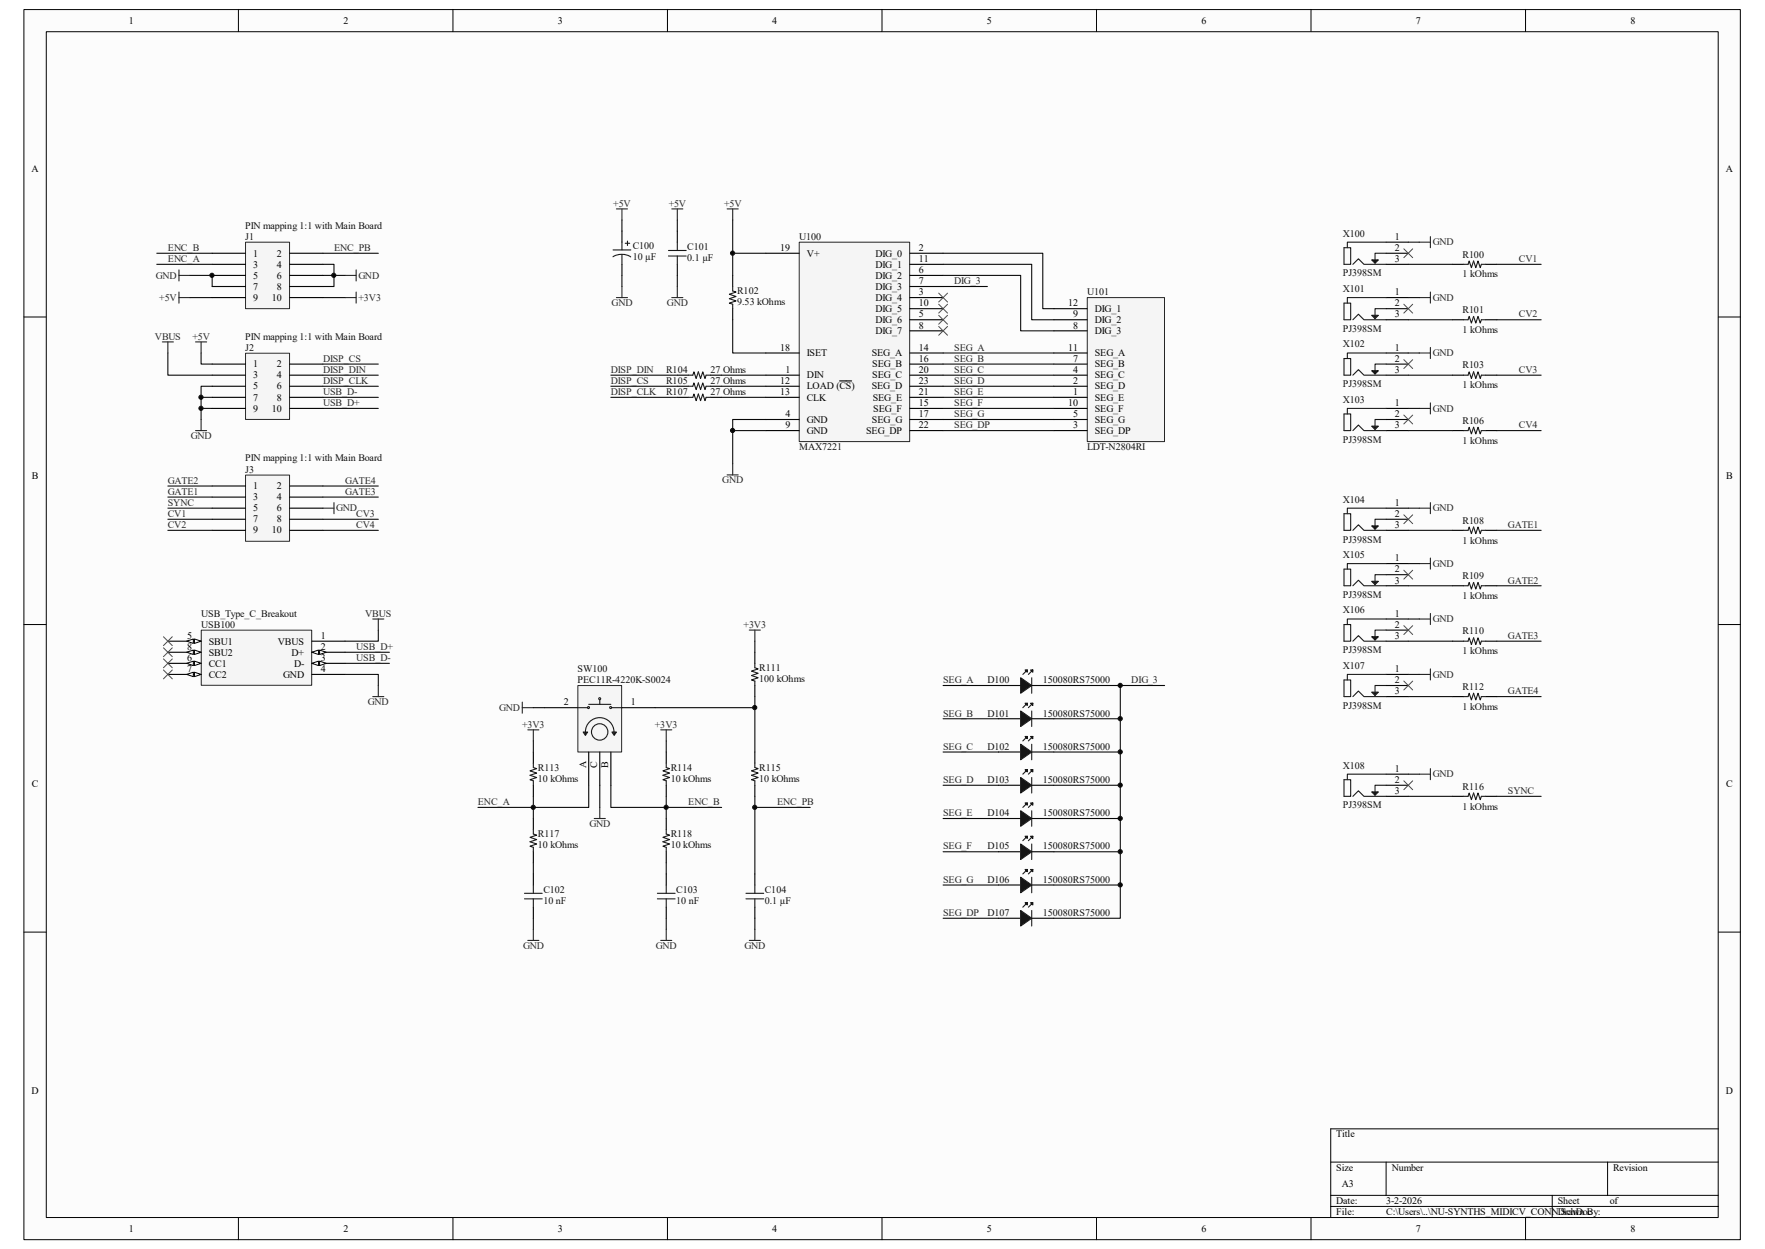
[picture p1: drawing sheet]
<svg xmlns="http://www.w3.org/2000/svg" width="297mm" height="210mm" viewBox="0 0 297 210" stroke-linecap="round" stroke-linejoin="round" font-family="sans-serif">
<path d="M4.1 1.7h288.8v206.7h-288.8z" fill="#fcfcfc"/>
<path d="M4 1.6h288.9v206.8h-288.9z" fill="none" stroke="#000" stroke-width=".17"/>
<path d="M7.8 5.4h281.3v199.3h-281.3z" fill="#fcfcfc"/>
<g fill="none" stroke="#000" stroke-width=".17">
<path d="M7.8 5.3h281.3v199.4h-281.3zM40.1 1.6v3.7M76.2 1.6v3.7M112.3 1.6v3.7M148.4 1.6v3.7M184.5 1.6v3.7M220.6 1.6v3.7M256.7 1.6v3.7M4 53.3h3.7M289.2 53.3h3.7M4 105h3.7M289.2 105h3.7"/>
<path d="M4 156.7h3.7M289.2 156.7h3.7M223.9 195.4h65.3M233.3 195.4v5.6M270.5 195.4v5.6M289.2 189.8h-65.3v14.9M40.1 204.7v3.7M76.2 204.7v3.7M112.3 204.7v3.7M148.4 204.7v3.7M184.5 204.7v3.7M220.6 204.7v3.7"/>
<path d="M223.9 201h65.3M223.9 202.9h65.3M256.7 204.7v3.7M261.2 201v3.7"/>
</g>
<path d="M233.3 40.7h3.7M233.3 44.4h3.7M233.3 42.6h3.7" fill="none" stroke="#000" stroke-width=".19"/>
<path d="M226.2 41.7h1.1v2.7h-1.1zM227.7 44.4l.9-.9 .9 .9h3.8M233.3 40.7h-6.6v1M233.3 42.6h-1.9v1.7" fill="none" stroke="#1c1c1c" stroke-width=".19"/>
<path d="M230.8 43.7h1.1l-.5 .6z" fill="#1c1c1c" stroke="#1c1c1c" stroke-width=".19"/>
<path d="M183 50.1h13v24.2h-13z" fill="#f5f5f5"/>
<path d="M183 50h13v24.3h-13z" fill="none" stroke="#262626" stroke-width=".17"/>
<g fill="none" stroke="#000" stroke-width=".19">
<path d="M177.3 59.4h5.6M177.3 51.9h5.6M177.3 53.8h5.6M177.3 55.6h5.6M233.3 59.4h3.7M233.3 51.9h3.7M233.3 53.8h3.7M233.3 50h3.7M177.3 72.4h5.6M177.3 70.5h5.6M177.3 68.7h5.6M177.3 66.8h5.6"/>
<path d="M177.3 64.9h5.6M177.3 63.1h5.6M177.3 61.2h5.6M233.3 72.4h3.7M233.3 70.5h3.7M233.3 68.7h3.7M233.3 63.1h3.7M233.3 61.2h3.7M233.3 85.4h3.7M233.3 89.2h3.7M233.3 87.3h3.7M233.3 94.8h3.7"/>
<path d="M233.3 98.5h3.7M233.3 96.6h3.7M233.3 104.1h3.7M233.3 107.8h3.7M233.3 105.9h3.7M233.3 113.4h3.7M233.3 117.1h3.7M233.3 115.3h3.7M233.3 130.2h3.7M233.3 133.9h3.7M233.3 132h3.7"/>
</g>
<g fill="none" stroke="#1c1c1c" stroke-width=".19">
<path d="M226.2 51h1.1v2.8h-1.1zM227.7 53.8l.9-1 .9 1h3.8M233.3 59.4h-6.6v.9M233.3 50h-6.6v1M233.3 51.9h-1.9v1.7M226.2 60.3h1.1v2.8h-1.1zM226.2 69.6h1.1v2.8h-1.1zM227.7 63.1l.9-.9 .9 .9h3.8M227.7 72.4l.9-.9 .9 .9h3.8M233.3 61.2h-1.9v1.7M233.3 68.7h-6.6v.9M233.3 70.5h-1.9v1.7"/>
<path d="M226.2 86.4h1.1v2.8h-1.1zM226.2 95.7h1.1v2.8h-1.1zM227.7 89.2l.9-1 .9 1h3.8M227.7 98.5l.9-.9 .9 .9h3.8M233.3 85.4h-6.6v1M233.3 87.3h-1.9v1.7M233.3 94.8h-6.6v.9M233.3 96.6h-1.9v1.7M226.2 105h1.1v2.8h-1.1zM226.2 114.3h1.1v2.8h-1.1zM227.7 107.8l.9-.9 .9 .9h3.8M227.7 117.1l.9-.9 .9 .9h3.8"/>
<path d="M233.3 104.1h-6.6v.9M233.3 105.9h-1.9v1.7M233.3 113.4h-6.6v.9M233.3 115.3h-1.9v1.6M226.2 131.1h1.1v2.8h-1.1zM227.7 133.9l.9-.9 .9 .9h3.8M233.3 130.2h-6.6v.9M233.3 132h-1.9v1.7"/>
</g>
<g fill="#1c1c1c" stroke="#1c1c1c" stroke-width=".19">
<path d="M230.8 62.3h1.1l-.5 .6z"/>
<path d="M230.8 71.7h1.1l-.5 .5z"/>
<path d="M230.8 88.4h1.1l-.5 .6z"/>
<path d="M230.8 97.7h1.1l-.5 .6z"/>
<path d="M230.8 107.1h1.1l-.5 .5z"/>
<path d="M230.8 116.4h1.1l-.5 .5z"/>
<path d="M230.8 133.2h1.1l-.5 .5z"/>
<path d="M230.8 53h1.1l-.5 .6z"/>
</g>
<path d="M134.5 40.8h18.6v33.5h-18.6z" fill="#f5f5f5"/>
<path d="M134.5 40.7h18.6v33.6h-18.6z" fill="none" stroke="#262626" stroke-width=".17"/>
<g fill="none" stroke="#000" stroke-width=".19">
<path d="M128.9 42.6h5.6M128.9 59.4h5.6M153.1 55.6h5.6M153.1 53.8h5.6M153.1 51.9h5.6M153.1 50h5.6M153.1 48.2h5.6M153.1 46.3h5.6M153.1 44.4h5.6M153.1 42.6h5.6M153.1 59.4h5.6M128.9 72.4h5.6"/>
<path d="M128.9 70.5h5.6M128.9 66.8h5.6M128.9 64.9h5.6M128.9 63.1h5.6M141.3 64.1h2M153.1 72.4h5.6M153.1 70.5h5.6M153.1 68.7h5.6M153.1 66.8h5.6M153.1 64.9h5.6M153.1 63.1h5.6M153.1 61.2h5.6"/>
</g>
<path d="M33.9 106h18.6v9.2h-18.6z" fill="#f5f5f5"/>
<path d="M33.9 106h18.6v9.2h-18.6z" fill="none" stroke="#262626" stroke-width=".17"/>
<path d="M28.2 111.5h5.6" fill="none" stroke="#000" stroke-width=".19"/>
<g fill="#fcfcfc" stroke="#000" stroke-width=".17">
<path d="M32.7 111.2l1.1 .3-1.1 .4z"/>
<path d="M31.4 111.5l1.1-.3v.7z"/>
</g>
<path d="M28.2 107.8h5.6" fill="none" stroke="#000" stroke-width=".19"/>
<g fill="#fcfcfc" stroke="#000" stroke-width=".17">
<path d="M32.7 107.4l1.1 .4-1.1 .4z"/>
<path d="M31.4 107.8l1.1-.4v.8z"/>
</g>
<path d="M28.2 109.7h5.6M52.5 107.8h5.6" fill="none" stroke="#000" stroke-width=".19"/>
<g fill="#fcfcfc" stroke="#000" stroke-width=".17">
<path d="M32.7 109.3l1.1 .4-1.1 .3z"/>
<path d="M31.4 109.7l1.1-.4v.7z"/>
</g>
<path d="M52.5 111.5h5.6" fill="none" stroke="#000" stroke-width=".19"/>
<g fill="#fcfcfc" stroke="#000" stroke-width=".17">
<path d="M52.5 111.5l1.1-.3v.7z"/>
<path d="M53.8 111.2l1.1 .3-1.1 .4z"/>
</g>
<path d="M52.5 109.7h5.6" fill="none" stroke="#000" stroke-width=".19"/>
<g fill="#fcfcfc" stroke="#000" stroke-width=".17">
<path d="M52.5 109.7l1.1-.4v.7z"/>
<path d="M53.8 109.3l1.1 .4-1.1 .3z"/>
</g>
<path d="M28.2 113.4h5.6" fill="none" stroke="#000" stroke-width=".19"/>
<g fill="#fcfcfc" stroke="#000" stroke-width=".17">
<path d="M32.7 113l1.1 .4-1.1 .4z"/>
<path d="M31.4 113.4l1.1-.4v.8z"/>
</g>
<path d="M123.3 46.3v1.9M123.3 51.9v1.9M52.5 113.4h5.6M127 109.7v1.8M127 115.3v1.8M127 126.4v1.9M127 132v1.9" fill="none" stroke="#000" stroke-width=".19"/>
<path d="M123.3 48.2v.7l.6 .2-1.2 .4 1.2 .4-1.2 .3 1.2 .4-1.2 .4 .6 .2v.7M127 111.5v.8l.6 .2-1.1 .3 1.1 .4-1.1 .4 1.1 .4-1.1 .3 .5 .2v.8M127 128.3v.8l.6 .1-1.1 .4 1.1 .4-1.1 .4 1.1 .3-1.1 .4 .5 .2v.7" fill="none" stroke="#1c1c1c" stroke-width=".19"/>
<path d="M122.4 35.1h1.8M123.3 35.1v1.9M122.4 79.9h1.8M123.3 78v1.9" fill="none" stroke="#262626" stroke-width=".19"/>
<path d="M97.3 115.3h7.3v11.1h-7.3z" fill="#f5f5f5"/>
<path d="M97.2 115.3h7.4v11.1h-7.4z" fill="none" stroke="#262626" stroke-width=".17"/>
<g fill="none" stroke="#000" stroke-width=".19">
<path d="M104.7 38.9v1.8M114 38.9v1.8M104.7 44.4v1.9M114 44.4v1.9M244.4 44.4h1.9M244.4 53.8h1.9M250 44.4h1.9M250 53.8h1.9M114 63.1h1.8M114 64.9h1.8M114 66.8h1.8M119.6 63.1h1.8"/>
<path d="M119.6 64.9h1.8M119.6 66.8h1.8M244.4 63.1h1.9M244.4 72.4h1.9M250 63.1h1.9M250 72.4h1.9M244.4 89.2h1.9M244.4 98.5h1.9M250 89.2h1.9M250 98.5h1.9M91.6 119h5.6M104.7 119h5.5"/>
<path d="M244.4 107.8h1.9M244.4 117.1h1.9M250 107.8h1.9M250 117.1h1.9M89.7 126.4v1.9M89.7 132v1.9M89.7 137.6v1.9M99.1 126.4v5.6M100.9 126.4v5.6M102.8 126.4v5.6M112.1 126.4v1.9M112.1 132v1.9"/>
<path d="M112.1 137.6v1.9M244.4 133.9h1.9M250 133.9h1.9M89.7 143.2v1.9M89.7 146.9v1.9M89.7 152.5v1.9M112.1 143.2v1.9M112.1 146.9v1.9M112.1 152.5v1.9M127 146.9v1.9M127 152.5v1.9"/>
</g>
<g fill="none" stroke="#1c1c1c" stroke-width=".19">
<path d="M103.2 43.2a2.89 2.89 0 0 1 2.9 0M103.2 42h3M104.7 40.7v1.3M104.7 42.8v1.6M105.2 40.9h.8M105.6 40.5v.8M112.5 42.1h3M112.5 43.1h3M114 40.7v1.4M114 43.1v1.3M246.3 44.4h.7l.2-.5 .4 1.1 .4-1.1 .3 1.1 .4-1.1 .4 1.1 .2-.6h.7M246.3 53.8h.7l.2-.6 .4 1.1 .4-1.1 .3 1.1 .4-1.1 .4 1.1 .2-.5h.7"/>
<path d="M115.8 63.1h.8l.2-.6 .3 1.1 .4-1.1 .4 1.1 .4-1.1 .3 1.1 .2-.5h.8M115.8 64.9h.8l.2-.5 .3 1.1 .4-1.1 .4 1.1 .4-1.1 .3 1.1 .2-.6h.8M115.8 66.8h.8l.2-.5 .3 1.1 .4-1.1 .4 1.1 .4-1.1 .3 1.1 .2-.6h.8M246.3 63.1h.7l.2-.6 .4 1.1 .4-1.1 .3 1.1 .4-1.1 .4 1.1 .2-.5h.7M246.3 72.4h.7l.2-.6 .4 1.2 .4-1.2 .3 1.2 .4-1.2 .4 1.2 .2-.6h.7M246.3 89.2h.7l.2-.6 .4 1.1 .4-1.1 .3 1.1 .4-1.1 .4 1.1 .2-.5h.7M246.3 98.5h.7l.2-.6 .4 1.2 .4-1.2 .3 1.2 .4-1.2 .4 1.2 .2-.6h.7M97.2 119h1.7M99.1 118.4h3.7M100.9 117.7v.7M103 119h1.7M246.3 107.8h.7l.2-.5 .4 1.1 .4-1.1 .3 1.1 .4-1.1 .4 1.1 .2-.6h.7"/>
<path d="M246.3 117.1h.7l.2-.5 .4 1.1 .4-1.1 .3 1.1 .4-1.1 .4 1.1 .2-.6h.7M89.7 128.3v.8l.6 .1-1.1 .4 1.1 .4-1.1 .4 1.1 .3-1.1 .4 .5 .2v.7M89.7 139.5v.7l.6 .2-1.1 .4 1.1 .4-1.1 .3 1.1 .4-1.1 .4 .5 .2v.7M98.5 123.1a2.41 2.41 0 0 1 2.4-2.4 2.41 2.41 0 0 1 2.4 2.4M112.1 128.3v.8l.6 .1-1.1 .4 1.1 .4-1.1 .4 1.1 .3-1.1 .4 .5 .2v.7M112.1 139.5v.7l.6 .2-1.1 .4 1.1 .4-1.1 .3 1.1 .4-1.1 .4 .5 .2v.7M246.3 133.9h.7l.2-.6 .4 1.2 .4-1.2 .3 1.2 .4-1.2 .4 1.2 .2-.6h.7M88.3 150.2h2.9M88.3 151.1h2.9M89.7 148.8v1.4M89.7 151.1v1.4M110.6 150.2h3"/>
<path d="M110.6 151.1h3M112.1 148.8v1.4M112.1 151.1v1.4M125.5 150.2h3M125.5 151.1h3M127 148.8v1.4M127 151.1v1.4"/>
<circle cx="99" cy="119" r=".17"/>
<circle cx="100.9" cy="117.5" r=".17"/>
<circle cx="102.8" cy="119" r=".17"/>
<circle cx="100.9" cy="123.1" r="1.38"/>
</g>
<g fill="#1c1c1c" stroke="#1c1c1c" stroke-width=".19">
<path d="M103 123.1h.7l-.3 .6z"/>
<path d="M98.1 123.1h.8l-.4 .6z"/>
</g>
<g fill="none" stroke="#262626" stroke-width=".19">
<path d="M103.7 35.1h1.9M104.7 35.1v1.9M113 35.1h1.9M114 35.1v1.9M240.7 39.8v1.9M27.3 57.5h1.9M28.2 57.5v1.9M30.1 50h1.9M30.1 45.4v1.8M30.1 49.1v1.9M30.1 46.3h1.9M32.9 57.5h1.9"/>
<path d="M33.8 57.5v1.9M58.1 50h1.8M58.1 46.3h1.8M59.9 45.4v1.8M59.9 49.1v1.9M103.7 50h1.9M104.7 48.2v1.8M113 50h1.9M114 48.2v1.8M238.8 59.4h1.9M238.8 50h1.9M238.8 40.7h1.9"/>
<path d="M240.7 49.1v1.9M240.7 58.4v1.9M32.9 72.4h1.9M33.8 70.5v1.9M238.8 68.7h1.9M240.7 67.7v1.9M54.3 85.4h1.9M56.2 84.5v1.9M238.8 85.4h1.9M238.8 94.8h1.9M240.7 84.5v1.9M240.7 93.8v1.9"/>
<path d="M62.7 117.1h1.9M62.7 104.1h1.9M63.7 104.1v1.8M63.7 115.3v1.8M87.9 118.1v1.8M87.9 119h1.8M126.1 105.9h1.9M127 105.9v1.9M238.8 104.1h1.9M238.8 113.4h1.9M240.7 103.2v1.8M240.7 112.5v1.8"/>
<path d="M88.8 122.7h1.9M89.7 122.7v1.9M100 137.6h1.9M100.9 135.8v1.8M111.2 122.7h1.8M112.1 122.7v1.9M238.8 130.2h1.9M240.7 129.2v1.9M88.8 158.1h1.9M89.7 156.3v1.8M111.2 158.1h1.8M112.1 156.3v1.8"/>
<path d="M126.1 158.1h1.9M127 156.3v1.8"/>
</g>
<g fill="none" stroke="#4c4c4c" stroke-width=".17">
<path d="M158 54.9l1.5 1.5M158 53l1.5 1.5M158 51.2l1.5 1.4M158 49.3l1.5 1.5M159.5 54.9l-1.5 1.5M159.5 53l-1.5 1.5M159.5 51.2l-1.5 1.4M159.5 49.3l-1.5 1.5M236.2 51.2l1.5 1.4M236.2 41.8l1.5 1.5M237.7 51.2l-1.5 1.4M237.7 41.8l-1.5 1.5"/>
<path d="M236.2 69.8l1.5 1.5M236.2 60.5l1.5 1.5M237.7 69.8l-1.5 1.5M237.7 60.5l-1.5 1.5M236.2 86.6l1.5 1.5M236.2 95.9l1.5 1.5M237.7 86.6l-1.5 1.5M237.7 95.9l-1.5 1.5M27.5 112.7l1.5 1.4M27.5 110.8l1.5 1.5M27.5 108.9l1.5 1.5M27.5 107.1l1.5 1.5"/>
<path d="M29 112.7l-1.5 1.4M29 110.8l-1.5 1.5M29 108.9l-1.5 1.5M29 107.1l-1.5 1.5M236.2 105.2l1.5 1.5M236.2 114.5l1.5 1.5M237.7 105.2l-1.5 1.5M237.7 114.5l-1.5 1.5M236.2 131.3l1.5 1.5M237.7 131.3l-1.5 1.5"/>
</g>
<g fill="none" stroke="#0e0e0e" stroke-width=".19">
<path d="M104.7 37v1.9M114 37v1.9M123.3 37v5.6M26.4 44.4h9.3M26.4 42.6h9.3M28.2 59.4v3.7h7.5M32 50h3.7M32 46.3h3.7v1.9M33.8 59.4v1.8h1.9M54.3 46.3h1.9v1.9h-1.9M54.3 44.4h1.9v1.9h1.9M54.3 50h3.8"/>
<path d="M54.3 42.6h9.4M104.7 46.3v1.9M114 46.3v1.9M123.3 53.8v5.6h5.6M128.9 42.6h-5.6v3.7M158.7 42.6h16.8v9.3h1.8M158.7 44.4h14.9v9.4h3.7M158.7 46.3h13.1v9.3h5.5M158.7 59.4h18.6M158.7 48.2h7.5M237 59.4h1.8M237 50h1.8"/>
<path d="M237 53.8h7.4M237 40.7h1.8M237 44.4h7.4M251.9 53.8h7.4M251.9 44.4h7.4M33.8 66.8h1.9M35.7 68.7h-1.9v1.8M35.7 64.9h-1.9v3.8M54.3 63.1h9.4M54.3 64.9h9.4M54.3 66.8h9.4M54.3 68.7h9.4"/>
<path d="M54.3 61.2h9.4M102.8 63.1h11.2M102.8 64.9h11.2M102.8 66.8h11.2M121.4 63.1h7.5M121.4 64.9h7.5M121.4 66.8h7.5M123.3 72.4h5.6M128.9 70.5h-5.6v7.5M158.7 63.1h18.6M158.7 64.9h18.6M158.7 66.8h18.6"/>
<path d="M158.7 72.4h18.6M158.7 70.5h18.6M158.7 68.7h18.6M158.7 61.2h18.6M237 63.1h7.4M237 72.4h7.4M237 68.7h1.8M251.9 63.1h7.4M251.9 72.4h7.4M28.2 85.4h7.5M28.2 89.2h7.5M28.2 81.7h7.5"/>
<path d="M28.2 83.6h7.5M28.2 87.3h7.5M54.3 89.2h9.4M54.3 81.7h9.4M54.3 83.6h9.4M54.3 87.3h9.4M237 85.4h1.8M237 89.2h7.4M237 94.8h1.8M237 98.5h7.4M251.9 89.2h7.4M251.9 98.5h7.4"/>
<path d="M58.1 113.4h5.6v1.9M58.1 109.7h7.4M58.1 111.5h7.4M63.7 105.9v1.9h-5.6M89.7 119h1.9M110.2 119h16.8M127 117.1v9.3M127 107.8v1.9M158.7 115.3h9.3M177.3 115.3h11.2v39.1h-11.2M188.5 115.3h7.5M237 104.1h1.8"/>
<path d="M237 107.8h7.4M237 113.4h1.8M237 117.1h7.4M251.9 107.8h7.4M251.9 117.1h7.4M89.7 133.9v3.7M89.7 124.6v1.8M99.1 132v3.8h-18.7M100.9 132v3.8M102.8 132v3.8h18.6M112.1 133.9v3.7M112.1 124.6v1.8"/>
<path d="M127 133.9v13M127 135.8h9.3M158.7 120.9h9.3M158.7 126.4h9.3M158.7 132h9.3M158.7 137.6h9.3M177.3 120.9h11.2M177.3 126.4h11.2M177.3 132h11.2M177.3 137.6h11.2M237 130.2h1.8M237 133.9h7.4"/>
<path d="M251.9 133.9h7.4M89.7 145.1v1.8M89.7 154.4v1.9M112.1 145.1v1.8M112.1 154.4v1.9M127 154.4v1.9M158.7 143.2h9.3M158.7 148.8h9.3M158.7 154.4h9.3M177.3 143.2h11.2M177.3 148.8h11.2"/>
</g>
<path d="M41.4 40.8h7.3v11.1h-7.3z" fill="#f5f5f5"/>
<path d="M41.3 40.7h7.4v11.2h-7.4z" fill="none" stroke="#262626" stroke-width=".17"/>
<path d="M35.7 50h5.6M35.7 48.2h5.6M35.7 46.3h5.6M35.7 44.4h5.6M35.7 42.6h5.6M48.7 50h5.6M48.7 48.2h5.6M48.7 46.3h5.6M48.7 44.4h5.6M48.7 42.6h5.6" fill="none" stroke="#000" stroke-width=".19"/>
<path d="M41.4 59.4h7.3v11.1h-7.3z" fill="#f5f5f5"/>
<path d="M41.3 59.4h7.4v11.1h-7.4z" fill="none" stroke="#262626" stroke-width=".17"/>
<path d="M35.7 68.7h5.6M35.7 66.8h5.6M35.7 64.9h5.6M35.7 63.1h5.6M35.7 61.2h5.6M48.7 68.7h5.6M48.7 66.8h5.6M48.7 64.9h5.6M48.7 63.1h5.6M48.7 61.2h5.6" fill="none" stroke="#000" stroke-width=".19"/>
<path d="M41.4 79.9h7.3v11.1h-7.3z" fill="#f5f5f5"/>
<path d="M41.3 79.9h7.4v11.1h-7.4z" fill="none" stroke="#262626" stroke-width=".17"/>
<g fill="none" stroke="#000" stroke-width=".19">
<path d="M35.7 89.2h5.6M35.7 87.3h5.6M35.7 85.4h5.6M35.7 83.6h5.6M35.7 81.7h5.6M48.7 89.2h5.6M48.7 87.3h5.6M48.7 85.4h5.6M48.7 83.6h5.6M48.7 81.7h5.6M168 115.3h3.8M173.6 115.3h3.7"/>
<path d="M168 120.9h3.8M168 126.4h3.8M168 132h3.8M168 137.6h3.8M173.6 120.9h3.7M173.6 126.4h3.7M173.6 132h3.7M173.6 137.6h3.7M168 143.2h3.8M168 148.8h3.8M168 154.4h3.8M173.6 143.2h3.7"/>
<path d="M173.6 148.8h3.7M173.6 154.4h3.7"/>
</g>
<g fill="#1c1c1c" stroke="#1c1c1c" stroke-width=".19">
<path d="M171.8 114l1.8 1.3-1.8 1.3z"/>
<path d="M171.8 119.6l1.8 1.3-1.8 1.3z"/>
<path d="M171.8 125.1l1.8 1.3-1.8 1.4z"/>
<path d="M171.8 130.7l1.8 1.3-1.8 1.3z"/>
<path d="M171.8 136.3l1.8 1.3-1.8 1.3z"/>
<path d="M171.8 141.9l1.8 1.3-1.8 1.3z"/>
<path d="M171.8 147.5l1.8 1.3-1.8 1.3z"/>
<path d="M171.8 153.1l1.8 1.3-1.8 1.3z"/>
</g>
<g fill="none" stroke="#1c1c1c" stroke-width=".19">
<path d="M172.9 112.7v.3l-.4-.3h.4l-.8 .7M172.9 118.2v.4l-.4-.4h.4l-.8 .8M173.6 114v2.6M173.6 119.6v2.6M173.8 112.7v.3l-.4-.3h.4l-.7 .7M173.8 118.2v.4l-.4-.4h.4l-.7 .8M172.9 123.8v.4l-.4-.4h.4l-.8 .8M172.9 129.4v.4l-.4-.4h.4l-.8 .8M172.9 135v.4l-.4-.4h.4l-.8 .8M173.6 125.1v2.7M173.6 130.7v2.6M173.6 136.3v2.6"/>
<path d="M173.8 123.8v.4l-.4-.4h.4l-.7 .8M173.8 129.4v.4l-.4-.4h.4l-.7 .8M173.8 135v.4l-.4-.4h.4l-.7 .8M172.9 140.6v.4l-.4-.4h.4l-.8 .8M172.9 146.2v.4l-.4-.4h.4l-.8 .7M172.9 151.8v.4l-.4-.4h.4l-.8 .7M173.6 141.9v2.6M173.6 147.5v2.6M173.6 153.1v2.6M173.8 140.6v.4l-.4-.4h.4l-.7 .8M173.8 146.2v.4l-.4-.4h.4l-.7 .7M173.8 151.8v.4l-.4-.4h.4l-.7 .7"/>
</g>
<g fill="#0e0e0e" stroke="#0e0e0e" stroke-width=".17">
<circle cx="33.8" cy="68.7" r=".35"/>
<circle cx="33.8" cy="66.8" r=".35"/>
<circle cx="35.7" cy="46.3" r=".35"/>
<circle cx="56.2" cy="46.3" r=".35"/>
<circle cx="89.7" cy="135.7" r=".35"/>
<circle cx="112.1" cy="135.7" r=".35"/>
<circle cx="123.3" cy="72.4" r=".35"/>
<circle cx="123.3" cy="42.6" r=".35"/>
<circle cx="127" cy="135.7" r=".35"/>
<circle cx="127" cy="119" r=".35"/>
<circle cx="188.5" cy="148.8" r=".35"/>
<circle cx="188.5" cy="143.2" r=".35"/>
<circle cx="188.5" cy="137.6" r=".35"/>
<circle cx="188.5" cy="132" r=".35"/>
<circle cx="188.5" cy="126.4" r=".35"/>
<circle cx="188.5" cy="120.8" r=".35"/>
<circle cx="188.5" cy="115.2" r=".35"/>
</g>
<g font-size="1.7">
<text x="21.7" y="4">1</text>
<text x="57.8" y="4">2</text>
<text x="93.9" y="4">3</text>
<text x="130" y="4">4</text>
<text x="166.1" y="4">5</text>
<text x="202.2" y="4">6</text>
<text x="238.3" y="4">7</text>
<text x="274.4" y="4">8</text>
<text x="5.3" y="28.9">A</text>
<text x="290.4" y="28.9">A</text>
<text x="234.7" y="40.3">1</text>
<text x="42.6" y="43.1">1</text>
<text x="42.6" y="45">3</text>
<text x="42.6" y="46.9">5</text>
<text x="46.6" y="46.9">6</text>
<text x="46.6" y="45">4</text>
<text x="46.6" y="43.1">2</text>
<text x="131.3" y="42.2">19</text>
<text x="135.8" y="43.1">V+</text>
<text x="147.3" y="46.9">DIG_2</text>
<text x="147.3" y="45">DIG_1</text>
<text x="147.3" y="43.1">DIG_0</text>
<text x="154.6" y="47.8">7</text>
<text x="154.6" y="45.9">6</text>
<text x="154.6" y="44.1">11</text>
<text x="154.6" y="42.2">2</text>
<text x="234.7" y="44.1">3</text>
<text x="234.7" y="42.2">2</text>
<text x="42.6" y="50.6">9</text>
<text x="42.6" y="48.7">7</text>
<text x="45.8" y="50.6">10</text>
<text x="46.6" y="48.7">8</text>
<text x="147.3" y="52.5">DIG_5</text>
<text x="147.3" y="50.6">DIG_4</text>
<text x="147.3" y="48.7">DIG_3</text>
<text x="154.6" y="53.4">5</text>
<text x="154.6" y="51.5">10</text>
<text x="154.6" y="49.7">3</text>
<text x="179.7" y="51.5">12</text>
<text x="180.6" y="53.4">9</text>
<text x="184.2" y="52.5">DIG_1</text>
<text x="234.7" y="49.7">1</text>
<text x="234.7" y="53.4">3</text>
<text x="234.7" y="51.5">2</text>
<text x="131.3" y="59">18</text>
<text x="135.8" y="59.9">ISET</text>
<text x="146.7" y="59.9">SEG_A</text>
<text x="147.3" y="56.2">DIG_7</text>
<text x="147.3" y="54.3">DIG_6</text>
<text x="154.6" y="55.2">8</text>
<text x="154.6" y="59">14</text>
<text x="179.7" y="59">11</text>
<text x="180.6" y="55.2">8</text>
<text x="184.2" y="59.9">SEG_A</text>
<text x="184.2" y="54.3">DIG_2</text>
<text x="184.2" y="56.2">DIG_3</text>
<text x="234.7" y="59">1</text>
<text x="42.6" y="61.8">1</text>
<text x="42.6" y="63.6">3</text>
<text x="42.6" y="65.5">5</text>
<text x="46.6" y="65.5">6</text>
<text x="46.6" y="63.6">4</text>
<text x="46.6" y="61.8">2</text>
<text x="131.3" y="64.6">12</text>
<text x="132.2" y="62.7">1</text>
<text x="135.8" y="63.6">DIN</text>
<text x="135.8" y="65.5">LOAD (CS)</text>
<text x="146.7" y="65.5">SEG_D</text>
<text x="146.8" y="63.6">SEG_C</text>
<text x="146.8" y="61.8">SEG_B</text>
<text x="154.6" y="64.6">23</text>
<text x="154.6" y="62.7">20</text>
<text x="154.6" y="60.8">16</text>
<text x="180.6" y="64.6">2</text>
<text x="180.6" y="62.7">4</text>
<text x="180.6" y="60.8">7</text>
<text x="184.2" y="65.5">SEG_D</text>
<text x="184.2" y="63.6">SEG_C</text>
<text x="184.2" y="61.8">SEG_B</text>
<text x="234.7" y="62.7">3</text>
<text x="234.7" y="60.8">2</text>
<text x="42.6" y="69.2">9</text>
<text x="42.6" y="67.4">7</text>
<text x="45.8" y="69.2">10</text>
<text x="46.6" y="67.4">8</text>
<text x="131.3" y="66.4">13</text>
<text x="132.2" y="70.1">4</text>
<text x="135.8" y="67.4">CLK</text>
<text x="135.8" y="71.1">GND</text>
<text x="146.7" y="71.1">SEG_G</text>
<text x="146.9" y="67.4">SEG_E</text>
<text x="146.9" y="69.2">SEG_F</text>
<text x="154.6" y="70.1">17</text>
<text x="154.6" y="68.3">15</text>
<text x="154.6" y="66.4">21</text>
<text x="179.7" y="68.3">10</text>
<text x="180.6" y="70.1">5</text>
<text x="180.6" y="66.4">1</text>
<text x="184.2" y="71.1">SEG_G</text>
<text x="184.2" y="69.2">SEG_F</text>
<text x="184.2" y="67.4">SEG_E</text>
<text x="234.7" y="68.3">1</text>
<text x="234.7" y="70.1">2</text>
<text x="132.2" y="72">9</text>
<text x="135.8" y="72.9">GND</text>
<text x="145.8" y="72.9">SEG_DP</text>
<text x="154.6" y="72">22</text>
<text x="180.6" y="72">3</text>
<text x="184.2" y="72.9">SEG_DP</text>
<text x="234.7" y="72">3</text>
<text x="5.3" y="80.6">B</text>
<text x="42.6" y="82.3">1</text>
<text x="46.6" y="82.3">2</text>
<text x="290.5" y="80.6">B</text>
<text x="42.6" y="89.7">9</text>
<text x="42.6" y="87.8">7</text>
<text x="42.6" y="84.1">3</text>
<text x="42.6" y="86">5</text>
<text x="45.8" y="89.7">10</text>
<text x="46.6" y="86">6</text>
<text x="46.6" y="84.1">4</text>
<text x="46.6" y="87.8">8</text>
<text x="234.7" y="85">1</text>
<text x="234.7" y="88.8">3</text>
<text x="234.7" y="86.9">2</text>
<text x="234.7" y="94.4">1</text>
<text x="234.7" y="98.1">3</text>
<text x="234.7" y="96.2">2</text>
<text x="31.5" y="107.4">5</text>
<text x="54" y="107.4">1</text>
<text x="234.7" y="103.7">1</text>
<text x="234.7" y="107.4">3</text>
<text x="234.7" y="105.6">2</text>
<text x="31.5" y="111.2">6</text>
<text x="31.5" y="109.3">8</text>
<text x="31.5" y="113">7</text>
<text x="35.1" y="112.1">CC1</text>
<text x="35.1" y="108.4">SBU1</text>
<text x="35.1" y="110.2">SBU2</text>
<text x="35.1" y="114">CC2</text>
<text x="46.8" y="108.4">VBUS</text>
<text x="47.7" y="114">GND</text>
<text x="49.1" y="110.2">D+</text>
<text x="49.5" y="112.1">D-</text>
<text x="54" y="111.2">3</text>
<text x="54" y="109.3">2</text>
<text x="54" y="113">4</text>
<text x="234.7" y="113">1</text>
<text x="94.9" y="118.6">2</text>
<text x="106.2" y="118.6">1</text>
<text x="234.7" y="116.8">3</text>
<text x="234.7" y="114.9">2</text>
<text x="98.6" y="129.2" transform="rotate(-90 98.6 129.2)">A</text>
<text x="100.5" y="129.1" transform="rotate(-90 100.5 129.1)">C</text>
<text x="102.4" y="129.1" transform="rotate(-90 102.4 129.1)">B</text>
<text x="234.7" y="129.8">1</text>
<text x="234.7" y="131.7">2</text>
<text x="5.3" y="132.3">C</text>
<text x="234.7" y="133.5">3</text>
<text x="290.5" y="132.3">C</text>
<text x="5.3" y="184">D</text>
<text x="290.4" y="184">D</text>
<text x="224.9" y="191.3">Title</text>
<text x="224.9" y="196.8">Size</text>
<text x="234.2" y="196.8">Number</text>
<text x="271.4" y="196.8">Revision</text>
<text x="224.9" y="202.4">Date:</text>
<text x="225.8" y="199.6">A3</text>
<text x="233.3" y="202.4">3-2-2026</text>
<text x="262.1" y="202.4">Sheet</text>
<text x="270.9" y="202.4">of</text>
<text x="21.7" y="207.1">1</text>
<text x="57.8" y="207.1">2</text>
<text x="93.9" y="207.1">3</text>
<text x="130" y="207.1">4</text>
<text x="166.1" y="207.1">5</text>
<text x="202.2" y="207.1">6</text>
<text x="224.9" y="204.3">File:</text>
<text x="233.3" y="204.3">C:\Users\..\NU-SYNTHS_MIDICV_CONN.SchDoc</text>
<text x="238.3" y="207.1">7</text>
<text x="262.1" y="204.3">Drawn By:</text>
<text x="274.4" y="207.1">8</text>
</g>
<g font-size="1.7" fill="#262626">
<text x="103.2" y="34.8">+5V</text>
<text x="112.5" y="34.8">+5V</text>
<text x="121.8" y="34.8">+5V</text>
<text x="241.1" y="41.3">GND</text>
<text x="26.2" y="46.9">GND</text>
<text x="28.2" y="42.2">ENC_B</text>
<text x="28.2" y="44.1">ENC_A</text>
<text x="56.2" y="42.2">ENC_PB</text>
<text x="60.3" y="46.9">GND</text>
<text x="160.6" y="47.8">DIG_3</text>
<text x="255.6" y="44.1">CV1</text>
<text x="26.8" y="50.6">+5V</text>
<text x="60.3" y="50.6">+3V3</text>
<text x="102.9" y="51.5">GND</text>
<text x="112.2" y="51.5">GND</text>
<text x="241.1" y="50.6">GND</text>
<text x="255.6" y="53.4">CV2</text>
<text x="26" y="57.1">VBUS</text>
<text x="32.4" y="57.1">+5V</text>
<text x="160.6" y="59">SEG_A</text>
<text x="241.1" y="59.9">GND</text>
<text x="54.4" y="64.6">DISP_CLK</text>
<text x="54.4" y="60.8">DISP_CS</text>
<text x="54.4" y="62.7">DISP_DIN</text>
<text x="102.8" y="62.7">DISP_DIN</text>
<text x="102.8" y="64.6">DISP_CS</text>
<text x="160.6" y="60.8">SEG_B</text>
<text x="160.6" y="62.7">SEG_C</text>
<text x="160.6" y="64.6">SEG_D</text>
<text x="255.6" y="62.7">CV3</text>
<text x="54.4" y="66.4">USB_D-</text>
<text x="54.4" y="68.3">USB_D+</text>
<text x="102.8" y="66.4">DISP_CLK</text>
<text x="160.6" y="66.4">SEG_E</text>
<text x="160.6" y="68.3">SEG_F</text>
<text x="160.6" y="70.1">SEG_G</text>
<text x="241.1" y="69.2">GND</text>
<text x="32.1" y="73.8">GND</text>
<text x="160.6" y="72">SEG_DP</text>
<text x="255.6" y="72">CV4</text>
<text x="28.2" y="83.2">GATE1</text>
<text x="28.2" y="81.3">GATE2</text>
<text x="58.1" y="81.3">GATE4</text>
<text x="58.1" y="83.2">GATE3</text>
<text x="121.5" y="81.3">GND</text>
<text x="28.2" y="85">SYNC</text>
<text x="28.2" y="86.9">CV1</text>
<text x="28.2" y="88.8">CV2</text>
<text x="56.6" y="86">GND</text>
<text x="59.9" y="88.8">CV4</text>
<text x="59.9" y="86.9">CV3</text>
<text x="241.1" y="86">GND</text>
<text x="253.7" y="88.8">GATE1</text>
<text x="241.1" y="95.3">GND</text>
<text x="253.7" y="98.1">GATE2</text>
<text x="61.5" y="103.7">VBUS</text>
<text x="125.1" y="105.6">+3V3</text>
<text x="241.1" y="104.6">GND</text>
<text x="253.7" y="107.4">GATE3</text>
<text x="59.9" y="109.3">USB_D+</text>
<text x="59.9" y="111.2">USB_D-</text>
<text x="241.1" y="114">GND</text>
<text x="61.9" y="118.6">GND</text>
<text x="84" y="119.5">GND</text>
<text x="158.7" y="114.9">SEG_A</text>
<text x="190.4" y="114.9">DIG_3</text>
<text x="253.7" y="116.8">GATE4</text>
<text x="87.8" y="122.3">+3V3</text>
<text x="110.2" y="122.3">+3V3</text>
<text x="158.7" y="120.5">SEG_B</text>
<text x="158.7" y="126.1">SEG_C</text>
<text x="158.7" y="131.7">SEG_D</text>
<text x="241.1" y="130.7">GND</text>
<text x="80.4" y="135.4">ENC_A</text>
<text x="115.8" y="135.4">ENC_B</text>
<text x="130.8" y="135.4">ENC_PB</text>
<text x="158.7" y="137.2">SEG_E</text>
<text x="253.7" y="133.5">SYNC</text>
<text x="99.2" y="139.1">GND</text>
<text x="158.7" y="142.8">SEG_F</text>
<text x="158.7" y="148.4">SEG_G</text>
<text x="158.7" y="154">SEG_DP</text>
<text x="88" y="159.6">GND</text>
<text x="110.4" y="159.6">GND</text>
<text x="125.3" y="159.6">GND</text>
</g>
<g font-size="1.7" fill="#0e0e0e">
<text x="41.3" y="38.5">PIN mapping 1:1 with Main Board</text>
<text x="41.3" y="40.3">J1</text>
<text x="106.5" y="41.8">C100</text>
<text x="115.7" y="42">C101</text>
<text x="134.5" y="40.3">U100</text>
<text x="226" y="39.8">X100</text>
<text x="106.5" y="43.7">10 µF</text>
<text x="115.7" y="43.9">0.1 µF</text>
<text x="226" y="46.5">PJ398SM</text>
<text x="246.1" y="46.7">1 kOhms</text>
<text x="246.1" y="43.3">R100</text>
<text x="124" y="51.4">9.53 kOhms</text>
<text x="124" y="49.4">R102</text>
<text x="182.9" y="49.7">U101</text>
<text x="226" y="49.1">X101</text>
<text x="246.1" y="52.6">R101</text>
<text x="41.3" y="57.1">PIN mapping 1:1 with Main Board</text>
<text x="41.3" y="59">J2</text>
<text x="226" y="58.4">X102</text>
<text x="226" y="55.8">PJ398SM</text>
<text x="246.1" y="56">1 kOhms</text>
<text x="112.1" y="62.7">R104</text>
<text x="112.1" y="64.6">R105</text>
<text x="119.5" y="62.7">27 Ohms</text>
<text x="119.5" y="64.6">27 Ohms</text>
<text x="226" y="65.1">PJ398SM</text>
<text x="246.1" y="65.3">1 kOhms</text>
<text x="246.1" y="61.9">R103</text>
<text x="112.1" y="66.4">R107</text>
<text x="119.5" y="66.4">27 Ohms</text>
<text x="226" y="67.7">X103</text>
<text x="246.1" y="71.3">R106</text>
<text x="41.3" y="77.6">PIN mapping 1:1 with Main Board</text>
<text x="134.5" y="75.7">MAX7221</text>
<text x="182.9" y="75.7">LDT-N2804RI</text>
<text x="226" y="74.4">PJ398SM</text>
<text x="246.1" y="74.6">1 kOhms</text>
<text x="41.3" y="79.5">J3</text>
<text x="226" y="84.5">X104</text>
<text x="246.1" y="88.1">R108</text>
<text x="226" y="91.2">PJ398SM</text>
<text x="226" y="93.8">X105</text>
<text x="246.1" y="91.4">1 kOhms</text>
<text x="226" y="100.5">PJ398SM</text>
<text x="246.1" y="100.7">1 kOhms</text>
<text x="246.1" y="97.4">R109</text>
<text x="33.8" y="105.6">USB100</text>
<text x="33.8" y="103.7">USB_Type_C_Breakout</text>
<text x="226" y="103.1">X106</text>
<text x="246.1" y="106.7">R110</text>
<text x="97.2" y="113">SW100</text>
<text x="127.8" y="112.8">R111</text>
<text x="226" y="109.9">PJ398SM</text>
<text x="226" y="112.4">X107</text>
<text x="246.1" y="110">1 kOhms</text>
<text x="97.2" y="114.9">PEC11R-4220K-S0024</text>
<text x="127.8" y="114.7">100 kOhms</text>
<text x="166.2" y="114.9">D100</text>
<text x="175.5" y="114.9">150080RS75000</text>
<text x="226" y="119.2">PJ398SM</text>
<text x="246.1" y="119.3">1 kOhms</text>
<text x="246.1" y="116">R112</text>
<text x="166.2" y="120.5">D101</text>
<text x="175.5" y="120.5">150080RS75000</text>
<text x="90.5" y="131.5">10 kOhms</text>
<text x="90.5" y="129.6">R113</text>
<text x="112.9" y="131.5">10 kOhms</text>
<text x="112.9" y="129.6">R114</text>
<text x="127.8" y="131.5">10 kOhms</text>
<text x="127.8" y="129.6">R115</text>
<text x="166.2" y="126.1">D102</text>
<text x="166.2" y="131.7">D103</text>
<text x="175.5" y="126.1">150080RS75000</text>
<text x="175.5" y="131.7">150080RS75000</text>
<text x="226" y="129.2">X108</text>
<text x="166.2" y="137.2">D104</text>
<text x="175.5" y="137.2">150080RS75000</text>
<text x="226" y="135.9">PJ398SM</text>
<text x="246.1" y="136.1">1 kOhms</text>
<text x="246.1" y="132.8">R116</text>
<text x="90.5" y="142.7">10 kOhms</text>
<text x="90.5" y="140.8">R117</text>
<text x="112.9" y="142.7">10 kOhms</text>
<text x="112.9" y="140.8">R118</text>
<text x="166.2" y="142.8">D105</text>
<text x="175.5" y="142.8">150080RS75000</text>
<text x="166.2" y="148.4">D106</text>
<text x="175.5" y="148.4">150080RS75000</text>
<text x="91.4" y="152">10 nF</text>
<text x="91.4" y="150.1">C102</text>
<text x="113.8" y="152">10 nF</text>
<text x="113.8" y="150.1">C103</text>
<text x="128.7" y="152">0.1 µF</text>
<text x="128.7" y="150.1">C104</text>
<text x="166.2" y="154">D107</text>
<text x="175.5" y="154">150080RS75000</text>
</g>
</svg>
